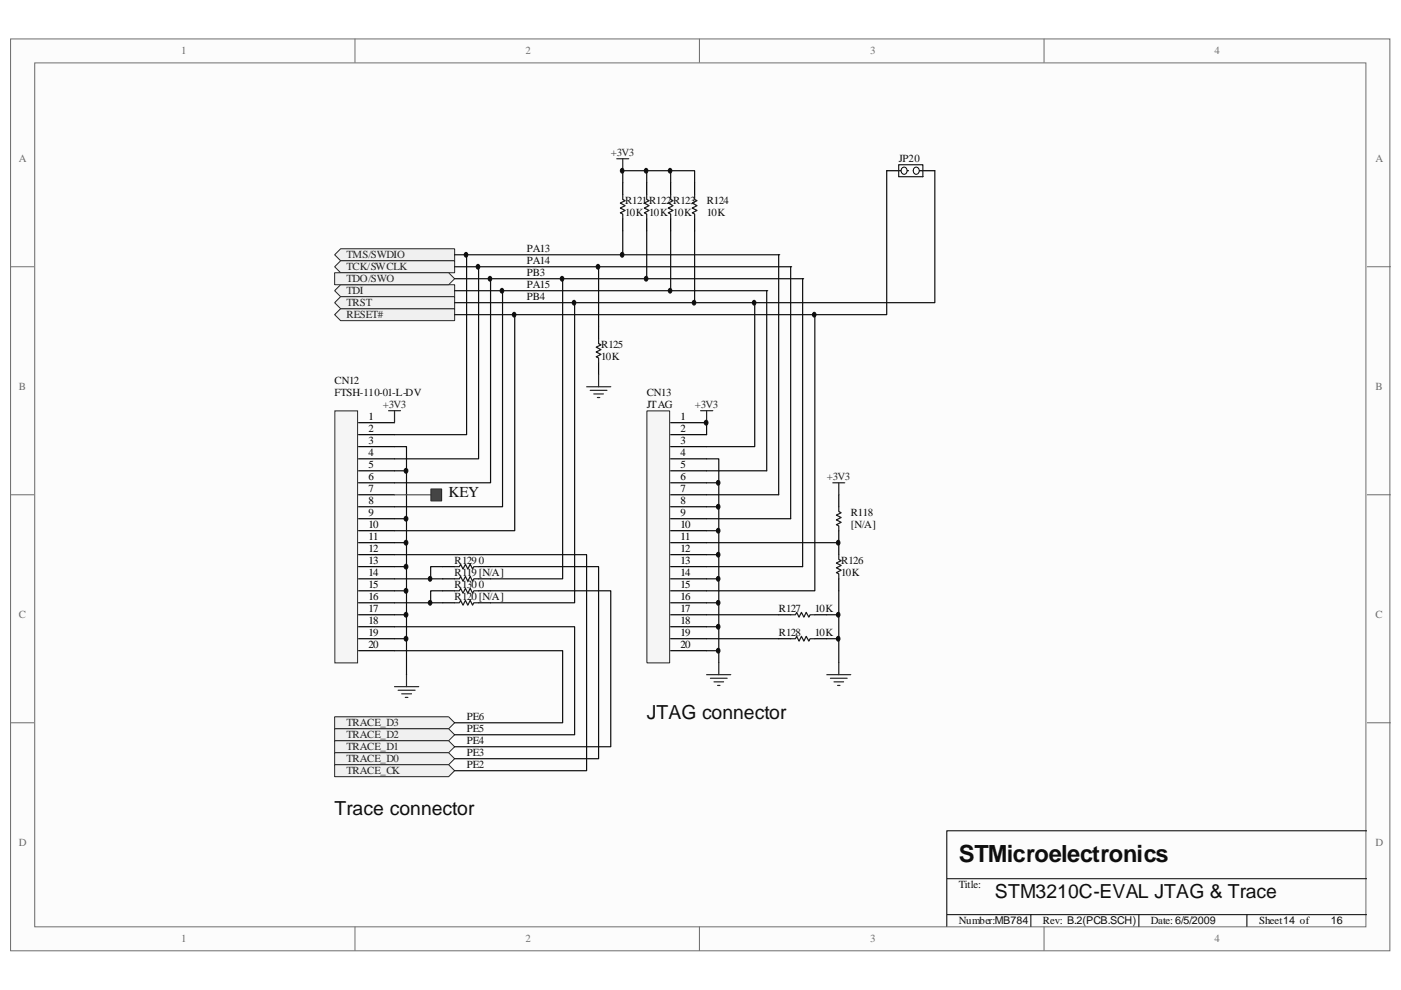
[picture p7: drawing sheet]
<svg xmlns="http://www.w3.org/2000/svg" width="297mm" height="210mm" viewBox="0 0 297 210" stroke-linecap="round" stroke-linejoin="round" font-family="sans-serif">
<path d="M2.3 8.3h292.4v193.3h-292.4z" fill="#fcfcfc"/>
<path d="M2.2 8.3h292.5v193.3h-292.5z" fill="none" stroke="#6e6e6e" stroke-width=".21"/>
<path d="M7.4 13.4h282.2v183.1h-282.2z" fill="#fcfcfc"/>
<g fill="none" stroke="#6e6e6e" stroke-width=".21">
<path d="M7.4 13.3h282.2v183.2h-282.2zM75.3 8.2v5.1M148.3 8.2v5.1M221.4 8.2v5.1M2.2 56.6h5.1M289.8 56.6h5.1M2.2 104.9h5.1M289.8 104.9h5.1M2.2 153.2h5.1M289.8 153.2h5.1M75.3 196.5v5.1M148.3 196.5v5.1"/>
<path d="M221.4 196.5v5.1"/>
</g>
<path d="M289.8 176.1h-89.1v20.4M200.7 186.3h89.1M200.7 193.9h89.1M218.6 193.9v2.6M241.5 193.9v2.6M264.4 193.9v2.6" fill="none" stroke="#000" stroke-width=".21"/>
<path d="M71 87.2h4.8v53.3h-4.8z" fill="#f5f5f5"/>
<path d="M71 87.1h4.8v53.4h-4.8z" fill="none" stroke="#262626" stroke-width=".21"/>
<g fill="none" stroke="#000" stroke-width=".25">
<path d="M132 38.7v2.6M137.1 38.7v2.6M142.2 38.7v2.6M132 46.4v2.5M137.1 46.4v2.5M142.2 46.4v2.5M126.9 69.3v2.5M126.9 76.9v2.6M76 89.6h7.6M76 92.2h7.6M76 94.7h7.6M76 97.3h7.6"/>
<path d="M76 99.8h7.6M76 102.4h7.6M76 104.9h7.6M76 107.4h7.6M76 110h7.6M76 112.5h7.6M76 115.1h7.6M76 117.6h7.6M177.8 104.9v2.5M177.8 112.5v2.6M76 120.1h7.6M76 122.7h7.6"/>
<path d="M76 125.3h7.6M76 127.8h7.6M76 130.3h7.6M76 132.9h7.6M76 135.4h7.6M76 138h7.6"/>
</g>
<path d="M132 38.7v-2.5h10.2v2.5M137.1 36.2v2.5M83.6 94.7h2.6v40.7h-2.6M83.6 99.8h2.6M83.6 115.1h2.6M83.6 110h2.6M83.6 130.3h2.6M83.6 125.3h2.6M83.6 120.1h2.6M83.6 122.7h10.2M86.2 135.4v7.6" fill="none" stroke="#0e0e0e" stroke-width=".25"/>
<path d="M130.8 33.7h2.5M132 33.7v2.5M82.4 87.1h2.5M83.6 87.1v2.5M83.6 145.6h5.2M84.4 146.3h3.6M85.2 147.1h2M85.9 147.9h.6M86.2 143v2.6" fill="none" stroke="#262626" stroke-width=".25"/>
<path d="M132 41.3v1l.5 .2-1 .6 1 .5-1 .5 1 .5-1 .5 .5 .3v1M137.1 41.3v1l.5 .2-1 .6 1 .5-1 .5 1 .5-1 .5 .5 .3v1M142.2 41.3v1l.5 .2-1 .6 1 .5-1 .5 1 .5-1 .5 .5 .3v1M126.9 71.8v1.1l.5 .2-1 .5 1 .5-1 .5 1 .5-1 .5 .5 .3v1M177.8 107.4v1.1l.5 .2-1 .5 1 .5-1 .5 1 .5-1 .6 .5 .2v1" fill="none" stroke="#1c1c1c" stroke-width=".25"/>
<path d="M137.2 87.2h4.8v53.3h-4.8z" fill="#f5f5f5"/>
<path d="M137.2 87.1h4.8v53.4h-4.8z" fill="none" stroke="#262626" stroke-width=".21"/>
<g fill="none" stroke="#000" stroke-width=".25">
<path d="M193.6 36.2h4.6M142.2 89.6h7.6M142.2 92.2h7.6M142.2 94.7h7.6M142.2 97.3h7.6M142.2 99.8h7.6M142.2 102.4h7.6M142.2 104.9h7.6M142.2 107.4h7.6M142.2 110h7.6M142.2 112.5h7.6M142.2 115.1h7.6"/>
<path d="M142.2 117.6h7.6M177.8 115.1v2.5M142.2 120.1h7.6M142.2 122.7h7.6M142.2 125.3h7.6M142.2 127.8h7.6M142.2 130.3h7.6M142.2 132.9h7.6M142.2 135.4h7.6M142.2 138h7.6M165.1 130.3h2.5M165.1 135.4h2.5"/>
<path d="M172.8 130.3h2.5M172.8 135.4h2.5M177.8 122.7v2.6"/>
</g>
<path d="M149.8 97.3h2.6v40.7h-2.6M149.8 117.6h2.6M149.8 112.5h2.6M149.8 102.4h2.6M149.8 107.4h2.6M149.8 132.9h2.6M149.8 127.8h2.6M149.8 122.7h2.6M152.4 138v2.5M175.3 130.3h2.5v10.2M175.3 135.4h2.5" fill="none" stroke="#0e0e0e" stroke-width=".25"/>
<g fill="none" stroke="#262626" stroke-width=".25">
<path d="M148.5 87.1h2.6M149.8 87.1v2.5M176.6 102.4h2.5M177.8 102.4v2.5M149.8 143h5.1M150.6 143.8h3.6M151.4 144.6h2M152.1 145.3h.6M152.4 140.5v2.5M175.3 143h5.1M176.1 143.8h3.5M176.8 144.6h2.1"/>
<path d="M177.6 145.3h.5M177.8 140.5v2.5"/>
</g>
<path d="M177.8 117.6v1l.5 .3-1 .5 1 .5-1 .5 1 .5-1 .5 .5 .3v1M167.6 130.3h1.1l.2-.5 .5 1.1 .5-1.1 .5 1.1 .5-1.1 .6 1.1 .2-.6h1.1M167.6 135.4h1.1l.2-.5 .5 1 .5-1 .5 1 .5-1 .6 1 .2-.5h1.1" fill="none" stroke="#1c1c1c" stroke-width=".25"/>
<path d="M193.8 35.7a.68 .68 0 0 1 .9 0 .68 .68 0 0 1 0 1 .68 .68 0 0 1-.9 0 .92 .92 0 0 1 0-1z" fill-rule="evenodd" fill="#fcfcfc"/>
<path d="M193.8 35.7a.68 .68 0 0 1 .9 0 .68 .68 0 0 1 0 1 .68 .68 0 0 1-.9 0 .92 .92 0 0 1 0-1z" fill="none" stroke="#000" stroke-width=".21"/>
<path d="M188 36.2h4.6" fill="none" stroke="#000" stroke-width=".25"/>
<path d="M191.2 35.7a.67 .67 0 0 1 .9 0 .67 .67 0 0 1 0 .9 .67 .67 0 0 1-.9 .1 .86 .86 0 0 1 0-1z" fill-rule="evenodd" fill="#fcfcfc"/>
<path d="M191.2 35.7a.67 .67 0 0 1 .9 0 .67 .67 0 0 1 0 .9 .67 .67 0 0 1-.9 .1 .86 .86 0 0 1 0-1z" fill="none" stroke="#000" stroke-width=".21"/>
<path d="M190.5 34.9h5.2v2.6h-5.2zM147.3 41.3v1l.5 .2-1 .6 1 .5-1 .5 1 .5-1 .5 .5 .3v1M96.4 120.1h1l.3-.5 .5 1.1 .5-1.1 .5 1.1 .5-1.1 .5 1.1 .3-.6h1M96.4 122.7h1l.3-.5 .5 1 .5-1 .5 1 .5-1 .5 1 .3-.5h1M96.4 125.3h1l.3-.5 .5 1 .5-1 .5 1 .5-1 .5 1 .3-.5h1M96.4 127.8h1l.3-.5 .5 1 .5-1 .5 1 .5-1 .5 1 .3-.5h1" fill="none" stroke="#1c1c1c" stroke-width=".25"/>
<path d="M149.8 89.6v2.6M149.8 115.1h28M83.6 127.8h10.2M93.8 120.1h-2.5v2.6M93.8 125.3h-2.5v2.5M149.8 130.3h15.3M149.8 135.4h15.3M177.8 125.3v5" fill="none" stroke="#0e0e0e" stroke-width=".25"/>
<path d="M147.3 38.7v2.6M147.3 46.4v2.5M93.8 120.1h2.6M93.8 122.7h2.6M93.8 125.3h2.6M93.8 127.8h2.6M101.5 120.1h2.5M101.5 122.7h2.5M101.5 125.3h2.5M101.5 127.8h2.5" fill="none" stroke="#000" stroke-width=".25"/>
<path d="M70.9 61.6l1.3-1.2h24.2v2.5h-24.2z" fill-rule="evenodd" fill="#f0f0f0"/>
<path d="M70.9 61.6l1.3-1.2h24.2v2.5h-24.2z" fill="none" stroke="#262626" stroke-width=".21"/>
<path d="M70.9 66.7l1.3-1.3h24.2v2.6h-24.2z" fill-rule="evenodd" fill="#f0f0f0"/>
<path d="M70.9 66.7l1.3-1.3h24.2v2.6h-24.2z" fill="none" stroke="#262626" stroke-width=".21"/>
<path d="M70.9 152h24.2l1.3 1.2-1.3 1.3h-24.2z" fill-rule="evenodd" fill="#f0f0f0"/>
<path d="M70.9 152h24.2l1.3 1.2-1.3 1.3h-24.2z" fill="none" stroke="#262626" stroke-width=".21"/>
<path d="M70.9 154.5h24.2l1.3 1.3-1.3 1.3h-24.2z" fill-rule="evenodd" fill="#f0f0f0"/>
<path d="M70.9 154.5h24.2l1.3 1.3-1.3 1.3h-24.2z" fill="none" stroke="#262626" stroke-width=".21"/>
<path d="M70.9 157.1h24.2l1.3 1.2-1.3 1.3h-24.2z" fill-rule="evenodd" fill="#f0f0f0"/>
<path d="M70.9 157.1h24.2l1.3 1.2-1.3 1.3h-24.2z" fill="none" stroke="#262626" stroke-width=".21"/>
<path d="M70.9 159.6h24.2l1.3 1.3-1.3 1.2h-24.2z" fill-rule="evenodd" fill="#f0f0f0"/>
<path d="M70.9 159.6h24.2l1.3 1.3-1.3 1.2h-24.2z" fill="none" stroke="#262626" stroke-width=".21"/>
<path d="M70.9 162.1h24.2l1.3 1.3-1.3 1.3h-24.2z" fill-rule="evenodd" fill="#f0f0f0"/>
<path d="M70.9 162.1h24.2l1.3 1.3-1.3 1.3h-24.2z" fill="none" stroke="#262626" stroke-width=".21"/>
<path d="M70.9 64.2l1.3-1.3h24.2v2.5h-24.2z" fill-rule="evenodd" fill="#f0f0f0"/>
<path d="M70.9 64.2l1.3-1.3h24.2v2.5h-24.2z" fill="none" stroke="#262626" stroke-width=".21"/>
<path d="M70.9 54l1.3-1.3h24.2v2.6h-24.2z" fill-rule="evenodd" fill="#f0f0f0"/>
<path d="M70.9 54l1.3-1.3h24.2v2.6h-24.2z" fill="none" stroke="#262626" stroke-width=".21"/>
<path d="M70.9 56.6l1.3-1.3h24.2v2.5h-24.2z" fill-rule="evenodd" fill="#f0f0f0"/>
<path d="M70.9 56.6l1.3-1.3h24.2v2.5h-24.2z" fill="none" stroke="#262626" stroke-width=".21"/>
<path d="M70.9 57.8h24.2l1.3 1.3-1.3 1.3h-24.2z" fill-rule="evenodd" fill="#f0f0f0"/>
<path d="M70.9 57.8h24.2l1.3 1.3-1.3 1.3h-24.2z" fill="none" stroke="#262626" stroke-width=".21"/>
<g fill="none" stroke="#0e0e0e" stroke-width=".25">
<path d="M142.2 36.2h5.1v2.5M188 36.2v30.5h-15.2M198.2 36.2v28h-38.2M96.4 54h2.5v38.2h-15.3M96.4 56.6h5.1v40.7h-17.9M96.4 59.1h7.6v43.3h-20.4M98.9 54h66.2M101.5 56.6h66.1M119.3 59.1v63.6h-15.3M126.9 56.6v12.7M132 48.9v5.1M137.1 48.9v10.2h-33.1"/>
<path d="M137.1 59.1h33.1M142.2 48.9v12.7M147.3 48.9v15.3M165.1 54h.1M165.1 54v50.9h-15.3M167.6 56.6h.1M167.6 56.6v53.4h-17.8M170.2 59.1h.1M170.2 59.1v61h-20.4M96.4 61.6h10.1v45.8h-22.9M96.4 66.7h12.7v45.8h-25.5M96.4 64.2h25.4v63.6h-17.8"/>
<path d="M106.5 61.6h56.1M109.1 66.7h63.7v58.6h-23M121.8 64.2h38.2v30.5h-10.2M162.6 61.6h.1M162.6 61.6v38.2h-12.8M83.6 117.6h40.8v45.8h-28M83.6 132.9h38.2v22.9h-25.4M83.6 138h35.7v15.2h-22.9M104 120.1h22.9v40.8h-30.5M104 125.3h25.5v33h-33.1"/>
</g>
<path d="M126.9 79.5v2.5M124.4 82h5.1M125.1 82.8h3.6M125.9 83.5h2M126.7 84.3h.5" fill="none" stroke="#262626" stroke-width=".25"/>
<path d="M83.6 104.9h7.7" fill="none" stroke="#4c4c4c" stroke-width=".25"/>
<path d="M91.4 103.7h2.2v2.5h-2.2z" fill="#4c4c4c"/>
<path d="M91.4 103.7h2.2v2.5h-2.2z" fill="none" stroke="#262626" stroke-width=".21"/>
<path d="M85.9 135a.47 .47 0 0 1 .6 .4 .47 .47 0 0 1-.6 .5 .6 .6 0 0 1 0-.9z" fill-rule="evenodd" fill="#0e0e0e"/>
<path d="M85.9 135a.47 .47 0 0 1 .6 .4 .47 .47 0 0 1-.6 .5 .6 .6 0 0 1 0-.9z" fill="none" stroke="#0e0e0e" stroke-width=".21"/>
<path d="M85.9 129.9a.46 .46 0 0 1 .6 .4 .46 .46 0 0 1-.6 .5 .59 .59 0 0 1 0-.9z" fill-rule="evenodd" fill="#0e0e0e"/>
<path d="M85.9 129.9a.46 .46 0 0 1 .6 .4 .46 .46 0 0 1-.6 .5 .59 .59 0 0 1 0-.9z" fill="none" stroke="#0e0e0e" stroke-width=".21"/>
<path d="M85.9 124.8a.46 .46 0 0 1 .6 .5 .46 .46 0 0 1-.6 .4 .59 .59 0 0 1 0-.9z" fill-rule="evenodd" fill="#0e0e0e"/>
<path d="M85.9 124.8a.46 .46 0 0 1 .6 .5 .46 .46 0 0 1-.6 .4 .59 .59 0 0 1 0-.9z" fill="none" stroke="#0e0e0e" stroke-width=".21"/>
<path d="M85.9 119.7a.46 .46 0 0 1 .6 .4 .46 .46 0 0 1-.6 .5 .59 .59 0 0 1 0-.9z" fill-rule="evenodd" fill="#0e0e0e"/>
<path d="M85.9 119.7a.46 .46 0 0 1 .6 .4 .46 .46 0 0 1-.6 .5 .59 .59 0 0 1 0-.9z" fill="none" stroke="#0e0e0e" stroke-width=".21"/>
<path d="M85.9 114.6a.46 .46 0 0 1 .6 .5 .46 .46 0 0 1-.6 .4 .59 .59 0 0 1 0-.9z" fill-rule="evenodd" fill="#0e0e0e"/>
<path d="M85.9 114.6a.46 .46 0 0 1 .6 .5 .46 .46 0 0 1-.6 .4 .59 .59 0 0 1 0-.9z" fill="none" stroke="#0e0e0e" stroke-width=".21"/>
<path d="M85.9 109.5a.47 .47 0 0 1 .6 .5 .47 .47 0 0 1-.6 .4 .6 .6 0 0 1 0-.9z" fill-rule="evenodd" fill="#0e0e0e"/>
<path d="M85.9 109.5a.47 .47 0 0 1 .6 .5 .47 .47 0 0 1-.6 .4 .6 .6 0 0 1 0-.9z" fill="none" stroke="#0e0e0e" stroke-width=".21"/>
<path d="M85.9 99.4a.46 .46 0 0 1 .6 .4 .46 .46 0 0 1-.6 .5 .59 .59 0 0 1 0-.9z" fill-rule="evenodd" fill="#0e0e0e"/>
<path d="M85.9 99.4a.46 .46 0 0 1 .6 .4 .46 .46 0 0 1-.6 .5 .59 .59 0 0 1 0-.9z" fill="none" stroke="#0e0e0e" stroke-width=".21"/>
<path d="M91 127.4a.45 .45 0 0 1 .6 .4 .45 .45 0 0 1-.6 .4 .6 .6 0 0 1 0-.8z" fill-rule="evenodd" fill="#0e0e0e"/>
<path d="M91 127.4a.45 .45 0 0 1 .6 .4 .45 .45 0 0 1-.6 .4 .6 .6 0 0 1 0-.8z" fill="none" stroke="#0e0e0e" stroke-width=".21"/>
<path d="M91 122.3a.45 .45 0 0 1 .6 .4 .45 .45 0 0 1-.6 .5 .6 .6 0 0 1 0-.9z" fill-rule="evenodd" fill="#0e0e0e"/>
<path d="M91 122.3a.45 .45 0 0 1 .6 .4 .45 .45 0 0 1-.6 .5 .6 .6 0 0 1 0-.9z" fill="none" stroke="#0e0e0e" stroke-width=".21"/>
<path d="M98.6 53.6a.46 .46 0 0 1 .6 .4 .46 .46 0 0 1-.6 .5 .61 .61 0 0 1 0-.9z" fill-rule="evenodd" fill="#0e0e0e"/>
<path d="M98.6 53.6a.46 .46 0 0 1 .6 .4 .46 .46 0 0 1-.6 .5 .61 .61 0 0 1 0-.9z" fill="none" stroke="#0e0e0e" stroke-width=".21"/>
<path d="M101.1 56.1a.46 .46 0 0 1 .6 .5 .46 .46 0 0 1-.6 .4 .61 .61 0 0 1 0-.9z" fill-rule="evenodd" fill="#0e0e0e"/>
<path d="M101.1 56.1a.46 .46 0 0 1 .6 .5 .46 .46 0 0 1-.6 .4 .61 .61 0 0 1 0-.9z" fill="none" stroke="#0e0e0e" stroke-width=".21"/>
<path d="M103.7 58.7a.46 .46 0 0 1 .6 .4 .46 .46 0 0 1-.6 .4 .61 .61 0 0 1 0-.8z" fill-rule="evenodd" fill="#0e0e0e"/>
<path d="M103.7 58.7a.46 .46 0 0 1 .6 .4 .46 .46 0 0 1-.6 .4 .61 .61 0 0 1 0-.8z" fill="none" stroke="#0e0e0e" stroke-width=".21"/>
<path d="M106.2 61.2a.45 .45 0 0 1 .6 .4 .45 .45 0 0 1-.6 .5 .6 .6 0 0 1 0-.9z" fill-rule="evenodd" fill="#0e0e0e"/>
<path d="M106.2 61.2a.45 .45 0 0 1 .6 .4 .45 .45 0 0 1-.6 .5 .6 .6 0 0 1 0-.9z" fill="none" stroke="#0e0e0e" stroke-width=".21"/>
<path d="M108.8 66.3a.45 .45 0 0 1 .6 .4 .45 .45 0 0 1-.6 .5 .6 .6 0 0 1 0-.9z" fill-rule="evenodd" fill="#0e0e0e"/>
<path d="M108.8 66.3a.45 .45 0 0 1 .6 .4 .45 .45 0 0 1-.6 .5 .6 .6 0 0 1 0-.9z" fill="none" stroke="#0e0e0e" stroke-width=".21"/>
<path d="M119 58.7a.46 .46 0 0 1 .5 .4 .46 .46 0 0 1-.5 .4 .61 .61 0 0 1 0-.8z" fill-rule="evenodd" fill="#0e0e0e"/>
<path d="M119 58.7a.46 .46 0 0 1 .5 .4 .46 .46 0 0 1-.5 .4 .61 .61 0 0 1 0-.8z" fill="none" stroke="#0e0e0e" stroke-width=".21"/>
<path d="M121.5 63.7a.45 .45 0 0 1 .6 .5 .45 .45 0 0 1-.6 .4 .6 .6 0 0 1 0-.9z" fill-rule="evenodd" fill="#0e0e0e"/>
<path d="M121.5 63.7a.45 .45 0 0 1 .6 .5 .45 .45 0 0 1-.6 .4 .6 .6 0 0 1 0-.9z" fill="none" stroke="#0e0e0e" stroke-width=".21"/>
<path d="M126.6 56.1a.46 .46 0 0 1 .6 .5 .46 .46 0 0 1-.6 .4 .61 .61 0 0 1 0-.9z" fill-rule="evenodd" fill="#0e0e0e"/>
<path d="M126.6 56.1a.46 .46 0 0 1 .6 .5 .46 .46 0 0 1-.6 .4 .61 .61 0 0 1 0-.9z" fill="none" stroke="#0e0e0e" stroke-width=".21"/>
<path d="M131.7 53.6a.46 .46 0 0 1 .6 .4 .46 .46 0 0 1-.6 .5 .61 .61 0 0 1 0-.9z" fill-rule="evenodd" fill="#0e0e0e"/>
<path d="M131.7 53.6a.46 .46 0 0 1 .6 .4 .46 .46 0 0 1-.6 .5 .61 .61 0 0 1 0-.9z" fill="none" stroke="#0e0e0e" stroke-width=".21"/>
<path d="M131.7 35.8a.45 .45 0 0 1 .6 .4 .45 .45 0 0 1-.6 .4 .6 .6 0 0 1 0-.8z" fill-rule="evenodd" fill="#0e0e0e"/>
<path d="M131.7 35.8a.45 .45 0 0 1 .6 .4 .45 .45 0 0 1-.6 .4 .6 .6 0 0 1 0-.8z" fill="none" stroke="#0e0e0e" stroke-width=".21"/>
<path d="M136.8 58.7a.46 .46 0 0 1 .6 .4 .46 .46 0 0 1-.6 .4 .61 .61 0 0 1 0-.8z" fill-rule="evenodd" fill="#0e0e0e"/>
<path d="M136.8 58.7a.46 .46 0 0 1 .6 .4 .46 .46 0 0 1-.6 .4 .61 .61 0 0 1 0-.8z" fill="none" stroke="#0e0e0e" stroke-width=".21"/>
<path d="M136.8 35.8a.45 .45 0 0 1 .6 .4 .45 .45 0 0 1-.6 .4 .6 .6 0 0 1 0-.8z" fill-rule="evenodd" fill="#0e0e0e"/>
<path d="M136.8 35.8a.45 .45 0 0 1 .6 .4 .45 .45 0 0 1-.6 .4 .6 .6 0 0 1 0-.8z" fill="none" stroke="#0e0e0e" stroke-width=".21"/>
<path d="M141.9 61.2a.45 .45 0 0 1 .5 .4 .45 .45 0 0 1-.5 .5 .6 .6 0 0 1 0-.9z" fill-rule="evenodd" fill="#0e0e0e"/>
<path d="M141.9 61.2a.45 .45 0 0 1 .5 .4 .45 .45 0 0 1-.5 .5 .6 .6 0 0 1 0-.9z" fill="none" stroke="#0e0e0e" stroke-width=".21"/>
<path d="M141.9 35.8a.45 .45 0 0 1 .5 .4 .45 .45 0 0 1-.5 .4 .6 .6 0 0 1 0-.8z" fill-rule="evenodd" fill="#0e0e0e"/>
<path d="M141.9 35.8a.45 .45 0 0 1 .5 .4 .45 .45 0 0 1-.5 .4 .6 .6 0 0 1 0-.8z" fill="none" stroke="#0e0e0e" stroke-width=".21"/>
<path d="M147 63.7a.45 .45 0 0 1 .5 .5 .45 .45 0 0 1-.5 .4 .6 .6 0 0 1 0-.9z" fill-rule="evenodd" fill="#0e0e0e"/>
<path d="M147 63.7a.45 .45 0 0 1 .5 .5 .45 .45 0 0 1-.5 .4 .6 .6 0 0 1 0-.9z" fill="none" stroke="#0e0e0e" stroke-width=".21"/>
<path d="M149.5 89.2a.46 .46 0 0 1 .6 .4 .46 .46 0 0 1-.6 .5 .59 .59 0 0 1 0-.9z" fill-rule="evenodd" fill="#0e0e0e"/>
<path d="M149.5 89.2a.46 .46 0 0 1 .6 .4 .46 .46 0 0 1-.6 .5 .59 .59 0 0 1 0-.9z" fill="none" stroke="#0e0e0e" stroke-width=".21"/>
<path d="M152.1 137.5a.46 .46 0 0 1 .6 .5 .46 .46 0 0 1-.6 .4 .61 .61 0 0 1 0-.9z" fill-rule="evenodd" fill="#0e0e0e"/>
<path d="M152.1 137.5a.46 .46 0 0 1 .6 .5 .46 .46 0 0 1-.6 .4 .61 .61 0 0 1 0-.9z" fill="none" stroke="#0e0e0e" stroke-width=".21"/>
<path d="M152.1 132.4a.46 .46 0 0 1 .6 .5 .46 .46 0 0 1-.6 .4 .61 .61 0 0 1 0-.9z" fill-rule="evenodd" fill="#0e0e0e"/>
<path d="M152.1 132.4a.46 .46 0 0 1 .6 .5 .46 .46 0 0 1-.6 .4 .61 .61 0 0 1 0-.9z" fill="none" stroke="#0e0e0e" stroke-width=".21"/>
<path d="M152.1 127.4a.45 .45 0 0 1 .6 .4 .45 .45 0 0 1-.6 .4 .6 .6 0 0 1 0-.8z" fill-rule="evenodd" fill="#0e0e0e"/>
<path d="M152.1 127.4a.45 .45 0 0 1 .6 .4 .45 .45 0 0 1-.6 .4 .6 .6 0 0 1 0-.8z" fill="none" stroke="#0e0e0e" stroke-width=".21"/>
<path d="M152.1 122.3a.45 .45 0 0 1 .6 .4 .45 .45 0 0 1-.6 .5 .6 .6 0 0 1 0-.9z" fill-rule="evenodd" fill="#0e0e0e"/>
<path d="M152.1 122.3a.45 .45 0 0 1 .6 .4 .45 .45 0 0 1-.6 .5 .6 .6 0 0 1 0-.9z" fill="none" stroke="#0e0e0e" stroke-width=".21"/>
<path d="M152.1 117.2a.45 .45 0 0 1 .6 .4 .45 .45 0 0 1-.6 .4 .6 .6 0 0 1 0-.8z" fill-rule="evenodd" fill="#0e0e0e"/>
<path d="M152.1 117.2a.45 .45 0 0 1 .6 .4 .45 .45 0 0 1-.6 .4 .6 .6 0 0 1 0-.8z" fill="none" stroke="#0e0e0e" stroke-width=".21"/>
<path d="M152.1 112.1a.46 .46 0 0 1 .6 .4 .46 .46 0 0 1-.6 .5 .61 .61 0 0 1 0-.9z" fill-rule="evenodd" fill="#0e0e0e"/>
<path d="M152.1 112.1a.46 .46 0 0 1 .6 .4 .46 .46 0 0 1-.6 .5 .61 .61 0 0 1 0-.9z" fill="none" stroke="#0e0e0e" stroke-width=".21"/>
<path d="M152.1 107a.46 .46 0 0 1 .6 .4 .46 .46 0 0 1-.6 .5 .61 .61 0 0 1 0-.9z" fill-rule="evenodd" fill="#0e0e0e"/>
<path d="M152.1 107a.46 .46 0 0 1 .6 .4 .46 .46 0 0 1-.6 .5 .61 .61 0 0 1 0-.9z" fill="none" stroke="#0e0e0e" stroke-width=".21"/>
<path d="M152.1 101.9a.45 .45 0 0 1 .6 .5 .45 .45 0 0 1-.6 .4 .6 .6 0 0 1 0-.9z" fill-rule="evenodd" fill="#0e0e0e"/>
<path d="M152.1 101.9a.45 .45 0 0 1 .6 .5 .45 .45 0 0 1-.6 .4 .6 .6 0 0 1 0-.9z" fill="none" stroke="#0e0e0e" stroke-width=".21"/>
<path d="M159.7 63.7a.45 .45 0 0 1 .6 .5 .45 .45 0 0 1-.6 .4 .6 .6 0 0 1 0-.9z" fill-rule="evenodd" fill="#0e0e0e"/>
<path d="M159.7 63.7a.45 .45 0 0 1 .6 .5 .45 .45 0 0 1-.6 .4 .6 .6 0 0 1 0-.9z" fill="none" stroke="#0e0e0e" stroke-width=".21"/>
<path d="M172.4 66.3a.45 .45 0 0 1 .6 .4 .45 .45 0 0 1-.6 .5 .6 .6 0 0 1 0-.9z" fill-rule="evenodd" fill="#0e0e0e"/>
<path d="M172.4 66.3a.45 .45 0 0 1 .6 .4 .45 .45 0 0 1-.6 .5 .6 .6 0 0 1 0-.9z" fill="none" stroke="#0e0e0e" stroke-width=".21"/>
<path d="M177.5 135a.46 .46 0 0 1 .6 .4 .46 .46 0 0 1-.6 .5 .61 .61 0 0 1 0-.9z" fill-rule="evenodd" fill="#0e0e0e"/>
<path d="M177.5 135a.46 .46 0 0 1 .6 .4 .46 .46 0 0 1-.6 .5 .61 .61 0 0 1 0-.9z" fill="none" stroke="#0e0e0e" stroke-width=".21"/>
<path d="M177.5 129.9a.45 .45 0 0 1 .6 .4 .45 .45 0 0 1-.6 .5 .6 .6 0 0 1 0-.9z" fill-rule="evenodd" fill="#0e0e0e"/>
<path d="M177.5 129.9a.45 .45 0 0 1 .6 .4 .45 .45 0 0 1-.6 .5 .6 .6 0 0 1 0-.9z" fill="none" stroke="#0e0e0e" stroke-width=".21"/>
<path d="M177.5 114.6a.45 .45 0 0 1 .6 .5 .45 .45 0 0 1-.6 .4 .6 .6 0 0 1 0-.9z" fill-rule="evenodd" fill="#0e0e0e"/>
<path d="M177.5 114.6a.45 .45 0 0 1 .6 .5 .45 .45 0 0 1-.6 .4 .6 .6 0 0 1 0-.9z" fill="none" stroke="#0e0e0e" stroke-width=".21"/>
<text font-size="5" fill="#0e0e0e" x="203.3" y="182.7">STMicroelectronics</text>
<g font-size="4.1" fill="#0e0e0e">
<text x="137.1" y="152.4">JTAG connector</text>
<text x="70.9" y="172.7">Trace connector</text>
<text x="210.9" y="190.5">STM3210C-EVAL JTAG &amp; Trace</text>
</g>
<text font-size="3.2" fill="#131313" x="95.1" y="105.4">KEY</text>
<g font-size="2.3" fill="#706f64">
<text x="38.4" y="11.5">1</text>
<text x="111.4" y="11.5">2</text>
<text x="184.5" y="11.5">3</text>
<text x="257.5" y="11.5">4</text>
<text x="4" y="34.4">A</text>
<text x="291.6" y="34.4">A</text>
<text x="4" y="82.7">B</text>
<text x="291.6" y="82.7">B</text>
<text x="4" y="131.1">C</text>
<text x="291.6" y="131.1">C</text>
<text x="4" y="179.4">D</text>
<text x="291.6" y="179.4">D</text>
<text x="38.4" y="199.8">1</text>
<text x="111.4" y="199.8">2</text>
<text x="184.5" y="199.8">3</text>
<text x="257.5" y="199.8">4</text>
</g>
<g font-size="2.3" fill="#262626">
<text x="129.5" y="33.1">+3V3</text>
<text x="73.5" y="54.7">TMS/SWDIO</text>
<text x="73.5" y="57.3">TCK/SWCLK</text>
<text x="73.5" y="59.9">TDO/SWO</text>
<text x="73.5" y="62.4">TDI</text>
<text x="73.5" y="64.9">TRST</text>
<text x="73.5" y="67.5">RESET#</text>
<text x="81.1" y="86.6">+3V3</text>
<text x="147.3" y="86.6">+3V3</text>
<text x="175.3" y="101.8">+3V3</text>
<text x="73.5" y="154">TRACE_D3</text>
<text x="73.5" y="156.5">TRACE_D2</text>
<text x="73.5" y="159">TRACE_D1</text>
<text x="73.5" y="161.6">TRACE_D0</text>
<text x="73.5" y="164.2">TRACE_CK</text>
</g>
<g font-size="2.3" fill="#0e0e0e">
<text x="190.6" y="34.4">JP20</text>
<text x="132.5" y="43.3">R121R122R123</text>
<text x="132.5" y="45.8">10K 10K 10K</text>
<text x="149.9" y="43.3">R124</text>
<text x="149.9" y="45.8">10K</text>
<text x="111.7" y="53.5">PA13</text>
<text x="111.7" y="56">PA14</text>
<text x="111.7" y="58.6">PB3</text>
<text x="111.7" y="61.1">PA15</text>
<text x="111.7" y="63.7">PB4</text>
<text x="127.5" y="73.8">R125</text>
<text x="127.5" y="76.4">10K</text>
<text x="70.9" y="81.4">CN12</text>
<text x="70.9" y="84">FTSH-110-01-L-DV</text>
<text x="137.1" y="84">CN13</text>
<text x="137.1" y="86.6">JTAG</text>
<text x="180.4" y="109.4">R118</text>
<text x="180.4" y="112">[N/A]</text>
<text x="96.4" y="119.6">R1290</text>
<text x="178.3" y="119.6">R126</text>
<text x="96.4" y="122.2">R119[N/A]</text>
<text x="96.4" y="124.7">R1300</text>
<text x="178.3" y="122.2">10K</text>
<text x="96.4" y="127.3">R120[N/A]</text>
<text x="165.1" y="129.8">R127</text>
<text x="172.8" y="129.8">10K</text>
<text x="165.1" y="134.9">R128</text>
<text x="172.8" y="134.9">10K</text>
<text x="99" y="152.7">PE6</text>
<text x="99" y="155.2">PE5</text>
<text x="99" y="157.8">PE4</text>
<text x="99" y="160.3">PE3</text>
<text x="99" y="162.9">PE2</text>
<text x="203.3" y="188.3">Title:</text>
<text x="203.3" y="196">Number:MB784</text>
<text x="221.1" y="196">Rev: B.2(PCB.SCH)</text>
<text x="244" y="196">Date:6/5/2009</text>
<text x="267" y="196">Sheet14 of</text>
<text x="282.2" y="196">16</text>
</g>
<g font-size="2.3">
<text x="78.1" y="89.1">1</text>
<text x="144.3" y="89.1">1</text>
<text x="78.1" y="91.7">2</text>
<text x="78.1" y="94.2">3</text>
<text x="144.3" y="91.7">2</text>
<text x="144.3" y="94.2">3</text>
<text x="78.1" y="96.7">4</text>
<text x="78.1" y="99.3">5</text>
<text x="78.1" y="101.8">6</text>
<text x="144.3" y="96.7">4</text>
<text x="144.3" y="99.3">5</text>
<text x="144.3" y="101.8">6</text>
<text x="78.1" y="104.4">7</text>
<text x="78.1" y="106.9">8</text>
<text x="144.3" y="104.4">7</text>
<text x="144.3" y="106.9">8</text>
<text x="78.1" y="109.4">9</text>
<text x="78.1" y="112">10</text>
<text x="144.3" y="109.4">9</text>
<text x="144.3" y="112">10</text>
<text x="78.1" y="114.6">11</text>
<text x="78.1" y="117.1">12</text>
<text x="78.1" y="119.6">13</text>
<text x="144.3" y="114.6">11</text>
<text x="144.3" y="117.1">12</text>
<text x="144.3" y="119.6">13</text>
<text x="78.1" y="122.2">14</text>
<text x="78.1" y="124.7">15</text>
<text x="144.3" y="122.2">14</text>
<text x="144.3" y="124.7">15</text>
<text x="78.1" y="127.3">16</text>
<text x="78.1" y="129.8">17</text>
<text x="144.3" y="127.3">16</text>
<text x="144.3" y="129.8">17</text>
<text x="78.1" y="132.3">18</text>
<text x="78.1" y="134.9">19</text>
<text x="78.1" y="137.5">20</text>
<text x="144.3" y="132.3">18</text>
<text x="144.3" y="134.9">19</text>
<text x="144.3" y="137.5">20</text>
</g>
</svg>
